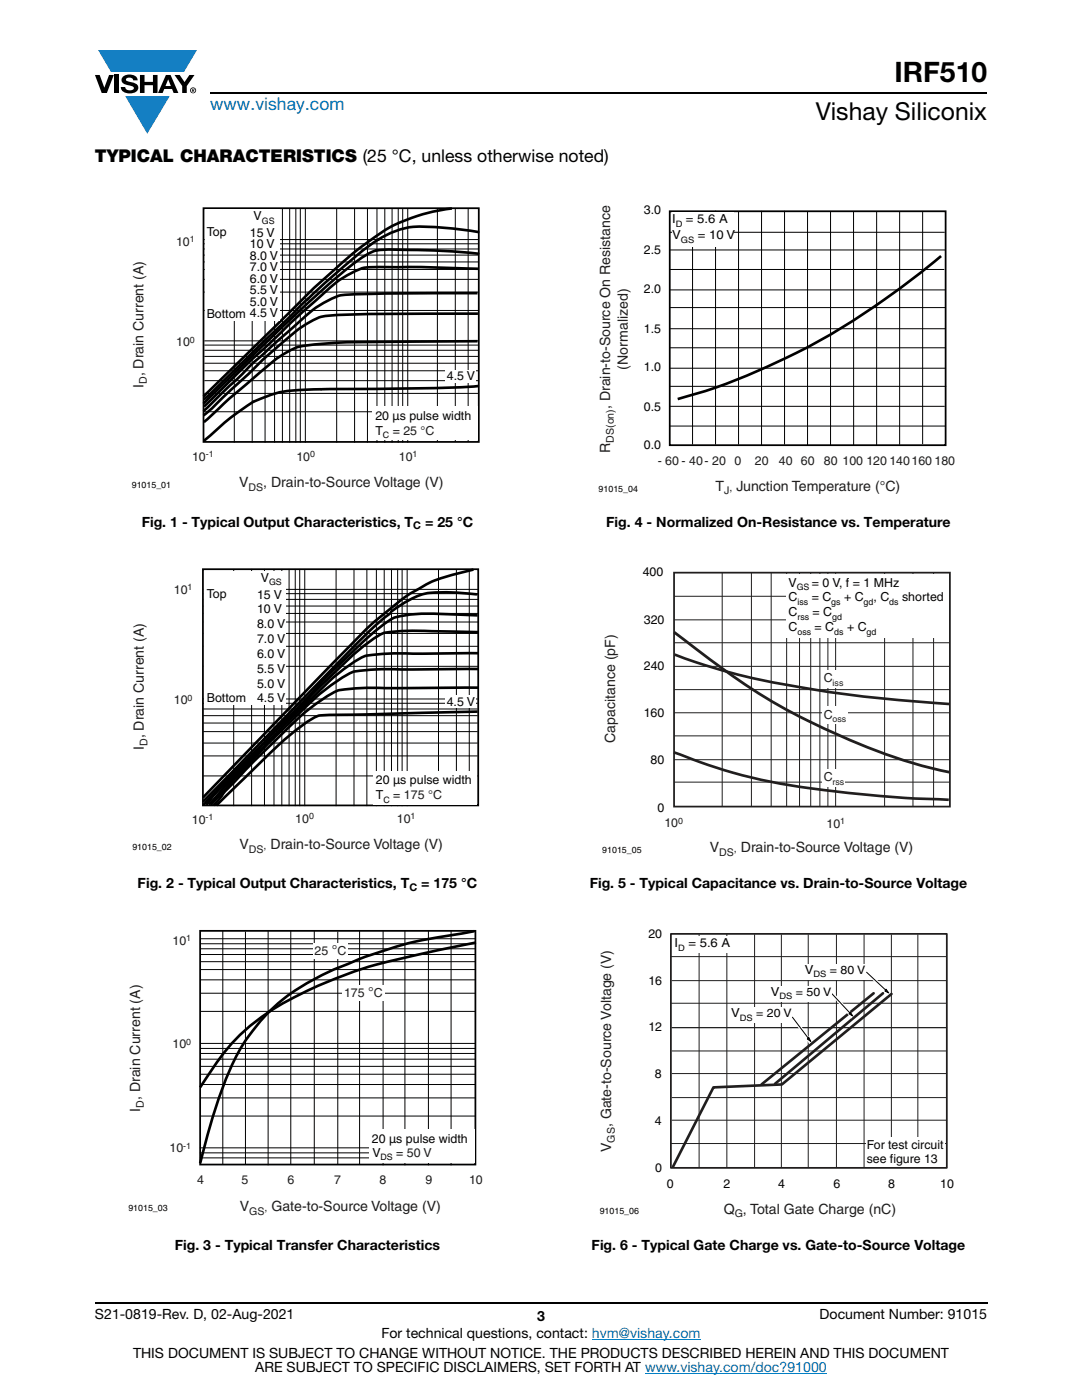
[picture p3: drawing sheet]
<svg xmlns="http://www.w3.org/2000/svg" width="216mm" height="279mm" viewBox="0 0 216 279" stroke-linecap="round" stroke-linejoin="round" font-family="sans-serif">
<g fill="#147fc3">
<path d="M19.6 10h19.7l-2.6 4.3h-1.1h-13.5z"/>
<path d="M25 19.2h8.9l-4.5 7.5z"/>
</g>
<g fill="#000">
<path d="M18.9 15h1l.9 2.5 1-2.5h.9l-1.4 3.6h-1zM22.9 15h.9v3.6h-.9zM24.6 15.3a2.1 2.1 0 0 1 2.8 .3l.1 .4h-.9a.79 .79 0 0 0-.7-.5 .79 .79 0 0 0-.8 .4l.3 .3 1 .2a1.08 1.08 0 0 1 1.2 1 1.08 1.08 0 0 1-1.1 1.2 1.73 1.73 0 0 1-2.4-1.2h.9a.96 .96 0 0 0 .8 .6 .96 .96 0 0 0 .9-.4 1.31 1.31 0 0 0-1.2-.6 1.03 1.03 0 0 1-1.1-.6 1.03 1.03 0 0 1 .2-1.1zM27.9 15h.9v1.3h1.7v-1.3h.9v3.6h-.9v-1.6h-1.7v1.6h-.9zM34.8 15h1.1l.9 1.4 1-1.4h1l-1.5 2.2v1.4h-.9v-1.4z"/>
<path d="M33.6 15.9l.5 1.3h-1.1zM33.1 15l-1.6 3.6h1l.3-.8h1.5l.3 .8h1l-1.6-3.6z"/>
<path d="M38.4 17.8h.2v.2h-.2zM38.3 17.7v.7h.1v-.3l.4 .3-.2-.3 .2-.2-.1-.2z"/>
<path d="M38.1 18a.46 .46 0 0 1 .9 0 .46 .46 0 0 1-.9 0zM37.9 18a.6 .6 0 0 0 1.2 0 .6 .6 0 0 0-1.2 0z"/>
</g>
<path d="M42 18.6h155M18.9 260h178.1" fill="none" stroke="#000" stroke-width=".36"/>
<path d="M118.1 267.3h21.7M128.7 274h36.3" fill="none" stroke="#007ec4" stroke-width=".2"/>
<path d="M40.6 41.6h54.9v46.6h-54.9z" fill="none" stroke="#000" stroke-width=".35"/>
<g fill="none" stroke="#000" stroke-width=".2">
<path d="M40.8 47.8h54.7M40.8 48.7h54.7M40.8 49.7h54.7M40.8 50.9h54.7M40.8 52.3h54.7M40.8 53.8h54.7M40.8 55.8h54.7M40.8 58.3h54.7M46.8 41.5v46.8M50.3 41.5v46.8M52.9 41.5v46.8M54.8 41.5v46.8"/>
<path d="M56.4 41.5v46.8M57.8 41.5v46.8M59 41.5v46.8M59.9 41.5v46.8M60.9 41.5v46.8M67.2 41.5v46.8M70.8 41.5v46.8M73.3 41.5v46.8M75.2 41.5v46.8M76.8 41.5v46.8M78.2 41.5v46.8M79.5 41.5v46.8"/>
<path d="M80.4 41.5v46.8M81.4 41.5v46.8M87.3 41.6v46.5M90.8 41.6v46.5M93.4 41.6v46.5M40.8 62h54.7M40.8 68h54.7M40.8 68.9h54.7M40.8 69.9h54.7M40.8 71.1h54.7M40.8 72.5h54.7M40.8 74h54.7"/>
<path d="M40.8 76h54.7M40.8 78.5h54.7M40.8 82.2h54.7"/>
</g>
<path d="M61.5 59.6l-20.7 20M75 50a45.1 45.1 0 0 1 7.8-.1l6.9 .2 5.7 .5M75.1 50a19.8 19.8 0 0 0-6.5 4.2 651 651 0 0 0-27.9 26.2M75.6 47.7a113.3 113.3 0 0 0-13.4 11.3l-.9 .8M90.2 41.6a34 34 0 0 0-18.3 7.8l-3.3 2.7a204.7 204.7 0 0 0-14.4 13.7l-13.6 13.3M95.3 58.5h-8a292.8 292.8 0 0 0-19.3 .4 21.3 21.3 0 0 0-8.6 5.6l-9 8.1-2.6 2.6-7.2 6.9M95.4 53.6h-2.3a246.4 246.4 0 0 0-20.4-.2 21.3 21.3 0 0 0-8.6 5.6l-5.3 4.7-4.3 4.2a248.5 248.5 0 0 0-13.8 13.2M95.4 46.3a60.6 60.6 0 0 0-13.7-.9 17.1 17.1 0 0 0-6.2 2.4M64 77.7l-2.9 .1a22.4 22.4 0 0 0-15.1 5.6l-5.1 4.4M95.3 68.1h-4.2a422.6 422.6 0 0 0-27 .5 13.4 13.4 0 0 0-6.8 1.7 53.7 53.7 0 0 0-8.2 6.4l-3.4 2.9-5 4.6M95.4 62.6h-6.3a274 274 0 0 0-24.3 .5 16.5 16.5 0 0 0-6.8 3.8 138.6 138.6 0 0 0-10 9.2l-5.9 5.6-1.5 1.2M95.4 77.1a632.2 632.2 0 0 1-30.5 .6h-.8" fill="none" stroke="#000" stroke-width=".53"/>
<g fill="#fff">
<path d="M74.4 81.2h21v6.7h-21z"/>
<path d="M89 73.9h6v2.4h-6z"/>
<path d="M41 41.8h14.8v22.2h-14.8z"/>
</g>
<path d="M40.5 113.6h54.9v47.1h-54.9z" fill="none" stroke="#000" stroke-width=".35"/>
<g fill="none" stroke="#000" stroke-width=".2">
<path d="M40.7 117.6h54.7M40.7 118.5h54.7M40.7 119.6h54.7M46.6 113.5v47.4M50.2 113.5v47.4M52.8 113.5v47.4M54.7 113.5v47.4M56.2 113.5v47.4M57.7 113.5v47.4M58.9 113.5v47.4M59.8 113.5v47.4M60.8 113.5v47.4"/>
<path d="M67.1 113.5v47.4M70.6 113.5v47.4M73.2 113.5v47.4M75.1 113.5v47.4M76.7 113.5v47.4M78.1 113.5v47.4M79.3 113.5v47.4M80.2 113.5v47.4M81.2 113.5v47.4M87.5 113.6v47M91.1 113.6v47M93.6 113.6v47"/>
<path d="M40.5 139.5h54.8M40.7 121h54.7M40.7 122.4h54.7M40.7 124.1h54.7M40.7 126.4h54.7M40.7 129h54.7M40.7 133h54.7M40.5 140.4h54.8M40.5 141.5h54.8M40.5 142.8h54.8M40.5 144.3h54.8M40.5 146h54.8"/>
<path d="M40.5 148.3h54.8M40.5 150.9h54.8M40.5 154.9h54.8"/>
</g>
<path d="M94.5 113.7l-2 .4a32.3 32.3 0 0 0-15.2 7.9 93.9 93.9 0 0 0-10.3 9.7l-26.5 27.5M95.1 118.6l-2.2-.2a28.6 28.6 0 0 0-8.9 .3l-2.7 1.2-3.2 2.2M77.9 122.4l-2.1 1.6a795.2 795.2 0 0 0-26 26.5l-9.2 9.4M95.3 122.8l-6.9-.3a27.3 27.3 0 0 0-10 .9 73.5 73.5 0 0 0-11.2 9.7l-7 7.3-3.5 3.5-3.4 3.7-9.4 9.4-3.3 3.6M95.4 130.4l-13 .1a41.7 41.7 0 0 0-9.7 .5 37.6 37.6 0 0 0-10.1 8 221.7 221.7 0 0 0-11.5 11.6 150.3 150.3 0 0 0-9.4 10M95.4 133.5l-15.4 .1a41.5 41.5 0 0 0-9.7 .5 42.4 42.4 0 0 0-11.1 8.8l-6.7 6.5-5.1 5.3-5.3 5.9M95.5 137.2l-18.5 .1a41.5 41.5 0 0 0-9.7 .6 42.4 42.4 0 0 0-11.2 8.7l-6 5.9-3.5 3.8a13.5 13.5 0 0 0-2.8 3.1l-1.2 1.3M95.5 126.2l-2.2-.1a146.7 146.7 0 0 0-15.6 .1 8.4 8.4 0 0 0-4.6 2.3 173 173 0 0 0-14.7 14.1l-1.8 1.7a53.5 53.5 0 0 0-5.8 6.1l-5.3 5.5a27.8 27.8 0 0 0-4.3 4.7M95.3 142l-29.9 .7a5.7 5.7 0 0 0-4.4 1.6 122.6 122.6 0 0 0-13.3 12l-4.5 4.4" fill="none" stroke="#000" stroke-width=".53"/>
<g fill="#fff">
<path d="M88.9 138.8h6.1v2.5h-6.1z"/>
<path d="M40.7 114h16.3v26.6h-16.3z"/>
<path d="M74.5 153.8h20.6v6.7h-20.6z"/>
</g>
<path d="M39.9 185.8h55v46.6h-55z" fill="none" stroke="#000" stroke-width=".35"/>
<g fill="none" stroke="#000" stroke-width=".2">
<path d="M40 198.2h54.8M40 195.5h54.8M40 193.5h54.8M40 191.9h54.8M40 190.5h54.8M40 189.3h54.8M40 188.3h54.8M40 187.3h54.8M44.5 185.8v46.6M49 185.9v46.5M53.5 185.8v46.8M58 185.6v46.8"/>
<path d="M62.7 185.6v46.8M67.4 185.9v46.5M71.8 185.7v46.7M76.4 185.8v46.8M80.8 185.8v46.8M85.5 185.8v46.8M90 185.8v46.8M40 201.8h54.8M40 219.1h54.8M40 216.4h54.8M40 214.4h54.8M40 212.8h54.8"/>
<path d="M40 211.4h54.8M40 210.2h54.8M40 209.2h54.8M40 208.2h54.8M39.9 231.1h54.7M39.9 230.1h54.7M39.9 229.1h54.7M40 222.7h54.8"/>
</g>
<path d="M94.7 185.8l-1.8 .4a90 90 0 0 0-31.8 10.1 37 37 0 0 0-16.7 20.9 149.2 149.2 0 0 0-4.5 15M95 188.1l-8 1.6a118 118 0 0 0-18.7 5.1 69.8 69.8 0 0 0-17.6 9.3 41.9 41.9 0 0 0-10 11.7l-.8 1.2" fill="none" stroke="#000" stroke-width=".53"/>
<g fill="#fff">
<path d="M73.7 225.4h21v6.7h-21z"/>
<path d="M62.5 188.2h6.8v3.2h-6.8z"/>
<path d="M68.3 196.7h8.5v3h-8.5z"/>
</g>
<g fill="none" stroke="#000" stroke-width=".2">
<path d="M133.7 53.8h54.7M133.7 46.4h54.8M133.7 49.9h55M133.7 57.9h55M138.2 42.2v46.5M142.8 42.1v46.6M147.4 42.2v46.5M152 42.1v46.9M156.5 42.1v46.6M161.1 42.2v46.7M165.7 42.2v46.7M170.3 42.1v46.9"/>
<path d="M174.9 42.2v46.6M179.5 42.3v46.4M184.1 42.3v46.3M133.5 69.4h55.1M133.5 73.5h55.2M133.7 77.1h55.1M133.7 65.6h54.9M133.7 61.4h55M133.5 85h55.2M133.7 81.1h54.8"/>
</g>
<path d="M187.8 51.1a143.8 143.8 0 0 1-45 26.2l-7.6 2.3" fill="none" stroke="#000" stroke-width=".53"/>
<path d="M133.6 42.2h55.1v46.6h-55.1z" fill="none" stroke="#000" stroke-width=".35"/>
<path d="M134.1 42.3h12.4v6.9h-12.4z" fill="#fff"/>
<path d="M134.5 114.3h55v46.7h-55z" fill="none" stroke="#211e1e" stroke-width=".35"/>
<g fill="none" stroke="#211e1e" stroke-width=".2">
<path d="M134.5 119h55M144.1 114.3v46.7M149.9 114.3v46.7M153.9 114.3v46.7M157 114.3v46.7M159.5 114.3v46.7M161.8 114.3v46.7M163.6 114.3v46.7M165.2 114.3v46.7M166.7 114.3v46.7M176.5 114.3v46.7M182.2 114.3v46.7"/>
<path d="M186.3 114.3v46.7M134.5 123.7h55M134.5 128.3h55M134.5 133h55M134.5 137.6h55M134.5 142.2h55M134.5 146.9h55M134.5 151.6h55M134.5 156.1h55"/>
</g>
<path d="M134.5 126.2a220.3 220.3 0 0 0 19.5 13.8 136.4 136.4 0 0 0 32 13.3l3.4 .8" fill="none" stroke="#211e1e" stroke-width=".55"/>
<path d="M134.6 130.6a125.9 125.9 0 0 0 27.5 7 281.2 281.2 0 0 0 27.4 2.9M134.5 150.1l.6 .3a107.2 107.2 0 0 0 31.1 7.5 241.2 241.2 0 0 0 23.1 1.7" fill="none" stroke="#211e1e" stroke-width=".53"/>
<g fill="#fff">
<path d="M157 114.5h32.4v12.7h-32.4z"/>
<path d="M164.1 133.7h4.6v3.5h-4.6z"/>
<path d="M164.1 153.5h4.6v3.5h-4.6z"/>
<path d="M164.1 141h5.1v3.5h-5.1z"/>
</g>
<g fill="none" stroke="#211e1e" stroke-width=".2">
<path d="M133.9 190.9h54.8M134.1 195.7h54.8M139.5 186.5v46.4M145 186.5v46.4M150.6 186.5v46.4M155.9 186.5v46.4M161.3 186.5v46.4M166.9 186.5v46.4M172.4 186.5v46.4M177.9 186.5v46.4M183.1 186.5v46.4M133.9 200.2h54.8"/>
<path d="M134.1 205.1h54.8M134.1 209.7h54.8M134.1 219h54.8M134.1 214.3h54.8M133.9 228.2h54.8M134.1 223.6h54.8"/>
</g>
<path d="M133.9 186.4h55v46.7h-55z" fill="none" stroke="#211e1e" stroke-width=".35"/>
<path d="M174.3 198.2l-22.4 18.2M176.2 198.2l-21.5 18.1M177.9 198.4l-21.9 18-13.6 .6-8.1 15.8" fill="none" stroke="#211e1e" stroke-width=".53"/>
<g fill="#fff">
<path d="M134.2 186.7h12v3.4h-12z"/>
<path d="M145.4 201h12.7v3.2h-12.7z"/>
</g>
<path d="M157.7 202.7l.5-.3 3.7 5.3-.4 .6z" fill="#fff"/>
<path d="M161.4 207l.4 .9-.7-.5z" fill="#000"/>
<path d="M158.1 203l3.2 4.2M161.4 207l.4 .9-.7-.5z" fill="none" stroke="#000" stroke-width=".2"/>
<path d="M172.9 227h15.7v5.8h-15.7z" fill="#fff"/>
<path d="M165.5 198.1l.5-.3 4.3 4.8-.4 .7z" fill="#fff"/>
<path d="M169.6 202l.6 .8-.8-.5z" fill="#000"/>
<path d="M166 198.3l3.6 3.8M169.6 202l.6 .8-.8-.5z" fill="none" stroke="#000" stroke-width=".2"/>
<path d="M172.4 193.8l.5-.3 4.6 4.5-.4 .7z" fill="#fff"/>
<path d="M176.8 197.4l.5 .8-.7-.4z" fill="#000"/>
<path d="M172.9 194l3.8 3.6M176.8 197.4l.5 .8-.7-.4z" fill="none" stroke="#000" stroke-width=".2"/>
<g fill="#fff">
<path d="M153.3 196.7h12.7v3.2h-12.7z"/>
<path d="M160.1 192.3h12.7v3.2h-12.7z"/>
</g>
<text font-size="5.6" x="178.5" y="16.4">IRF510</text>
<text font-size="4.9" x="162.8" y="24">Vishay Siliconix</text>
<text font-size="3.5" fill="#007ec4" x="42" y="21.9">www.vishay.com</text>
<text font-size="3.5" x="18.9" y="32.3">TYPICAL CHARACTERISTICS (25 °C, unless otherwise noted)</text>
<g font-size="2.8" fill="#211e1e">
<text x="28.6" y="77.4" transform="rotate(-90 28.6 77.4)">I , Drain Current (A)</text>
<text x="125.3" y="73.8" transform="rotate(-90 125.3 73.8)">(Normalized)</text>
<text x="121.8" y="81.7" transform="rotate(-90 121.8 81.7)">, Drain-to-Source On Resistance</text>
<text x="121.8" y="90.4" transform="rotate(-90 121.8 90.4)">R</text>
<text x="47.7" y="97.2">V</text>
<text x="52.5" y="97.2">, Drain-to-Source Voltage (V)</text>
<text x="142.8" y="98">T</text>
<text x="146.9" y="98">Junction Temperature (°C)</text>
<text x="28.7" y="149.7" transform="rotate(-90 28.7 149.7)">I , Drain Current (A)</text>
<text x="122.7" y="148.3" transform="rotate(-90 122.7 148.3)">Capacitance (pF)</text>
<text x="47.8" y="169.5">V</text>
<text x="54" y="169.5">Drain-to-Source Voltage (V)</text>
<text x="141.6" y="170">V</text>
<text x="147.8" y="170">Drain-to-Source Voltage (V)</text>
<text x="66.2" y="190.6">°</text>
<text x="73.5" y="198.9">°</text>
<text x="28" y="221.9" transform="rotate(-90 28 221.9)">I , Drain Current (A)</text>
<text x="122" y="225" transform="rotate(-90 122 225)">, Gate-to-Source Voltage (V)</text>
<text x="122" y="229.9" transform="rotate(-90 122 229.9)">V</text>
<text x="47.8" y="241.7">V</text>
<text x="54.2" y="241.7">Gate-to-Source Voltage (V)</text>
<text x="144.4" y="242.2">Q , Total Gate Charge (nC)</text>
</g>
<g font-size="2.8">
<text x="28.3" y="105.1">Fig. 1 - Typical Output Characteristics, T</text>
<text x="84.8" y="105.1">= 25 °C</text>
<text x="121" y="105.1">Fig. 4 - Normalized On-Resistance vs. Temperature</text>
<text x="27.5" y="177.3">Fig. 2 - Typical Output Characteristics, T</text>
<text x="84" y="177.3">= 175 °C</text>
<text x="117.7" y="177.3">Fig. 5 - Typical Capacitance vs. Drain-to-Source Voltage</text>
<text x="34.9" y="249.5">Fig. 3 - Typical Transfer Characteristics</text>
<text x="118" y="249.5">Fig. 6 - Typical Gate Charge vs. Gate-to-Source Voltage</text>
<text x="18.9" y="263.3">S21-0819-Rev. D, 02-Aug-2021</text>
<text x="107.2" y="263.6">3</text>
<text x="163.6" y="263.3">Document Number: 91015</text>
<text x="76.1" y="267.1">For technical questions, contact: hvm@vishay.com</text>
<text x="26.5" y="271">THIS DOCUMENT IS SUBJECT TO CHANGE WITHOUT NOTICE. THE PRODUCTS DESCRIBED HEREIN AND THIS DOCUMENT</text>
<text x="50.9" y="273.8">ARE SUBJECT TO SPECIFIC DISCLAIMERS, SET FORTH AT www.vishay.com/doc?91000</text>
</g>
<g font-size="2.5" fill="#050504">
<text x="41.2" y="47.1">Top</text>
<text x="49.9" y="47.3">15 V</text>
<text x="50.6" y="43.9">V</text>
<text x="128.5" y="42.7">3.0</text>
<text x="134.1" y="44.6">I</text>
<text x="134.1" y="47.8">V</text>
<text x="136.9" y="44.6">= 5.6 A</text>
<text x="139.2" y="47.8">= 10 V</text>
<text x="49.9" y="49.6">10 V</text>
<text x="49.9" y="51.8">8.0 V</text>
<text x="128.5" y="50.7">2.5</text>
<text x="49.9" y="54.1">7.0 V</text>
<text x="49.9" y="56.4">6.0 V</text>
<text x="49.9" y="58.7">5.5 V</text>
<text x="128.5" y="58.4">2.0</text>
<text x="41.2" y="63.4">Bottom 4.5 V</text>
<text x="49.9" y="61">5.0 V</text>
<text x="128.5" y="66.4">1.5</text>
<text x="89.2" y="75.9">4.5 V</text>
<text x="128.5" y="74">1.0</text>
<text x="74.9" y="83.8">20 µs pulse width</text>
<text x="128.5" y="82.1">0.5</text>
<text x="74.9" y="86.8">T</text>
<text x="78.4" y="86.8">=</text>
<text x="128.5" y="89.6">0.0</text>
<text x="41.3" y="119.3">Top</text>
<text x="51.3" y="119.5">15 V</text>
<text x="52" y="116.1">V</text>
<text x="128.2" y="115">400</text>
<text x="157.3" y="117.1">V</text>
<text x="162" y="117.1">= 0 V, f = 1 MHz</text>
<text x="51.3" y="122.4">10 V</text>
<text x="51.3" y="125.4">8.0 V</text>
<text x="128.5" y="124.5">320</text>
<text x="157.3" y="120">C</text>
<text x="157.3" y="123">C</text>
<text x="157.3" y="126">C</text>
<text x="162" y="120">= C</text>
<text x="162.2" y="123">= C</text>
<text x="162.5" y="126">= C</text>
<text x="168.4" y="120">+ C</text>
<text x="169" y="126">+ C</text>
<text x="174.3" y="120">, C</text>
<text x="180" y="120">shorted</text>
<text x="51.3" y="128.3">7.0 V</text>
<text x="51.3" y="131.3">6.0 V</text>
<text x="51.3" y="134.3">5.5 V</text>
<text x="51.3" y="137.2">5.0 V</text>
<text x="128.5" y="133.7">240</text>
<text x="41.3" y="140.1">Bottom</text>
<text x="51.3" y="140.2">4.5 V</text>
<text x="89.1" y="140.9">4.5 V</text>
<text x="128.4" y="143">160</text>
<text x="129.8" y="152.5">80</text>
<text x="75" y="156.5">20 µs pulse width</text>
<text x="75" y="159.5">T</text>
<text x="78.5" y="159.5">=</text>
<text x="131.2" y="162.1">0</text>
<text x="129.4" y="187.2">20</text>
<text x="134.6" y="189">I</text>
<text x="137.4" y="189">= 5.6 A</text>
<text x="129.4" y="196.5">16</text>
<text x="160.6" y="194.3">V</text>
<text x="145.9" y="203">V</text>
<text x="153.8" y="198.7">V</text>
<text x="129.4" y="205.8">12</text>
<text x="130.6" y="215.2">8</text>
<text x="130.6" y="224.4">4</text>
<text x="74.2" y="228">20 µs pulse width</text>
<text x="74.3" y="230.8">V</text>
<text x="79.1" y="230.8">=</text>
<text x="130.7" y="234">0</text>
<text x="172.9" y="229.2">For test circuit</text>
<text x="172.9" y="232.2">see figure 13</text>
<text x="133.1" y="237">0</text>
<text x="144.3" y="237">2</text>
<text x="155.3" y="237">4</text>
<text x="166.3" y="237">6</text>
<text x="177.3" y="237">8</text>
<text x="187.6" y="237">10</text>
</g>
<g font-size="2.5" fill="#211e1e">
<text x="35.1" y="49">10</text>
<text x="35.1" y="69.1">10</text>
<text x="80.5" y="86.8">25 °C</text>
<text x="38.3" y="92">10</text>
<text x="59.1" y="92">10</text>
<text x="79.6" y="92">10</text>
<text x="131.2" y="92.9">- 60 - 40- 20</text>
<text x="146.6" y="92.9">0</text>
<text x="150.7" y="92.9">20</text>
<text x="155.4" y="92.9">40 60</text>
<text x="164.4" y="92.9">80 100 120 140160</text>
<text x="186.5" y="92.7">180</text>
<text x="34.7" y="118.5">10</text>
<text x="164.4" y="136.2">C</text>
<text x="34.7" y="140.6">10</text>
<text x="164.4" y="143.4">C</text>
<text x="164.4" y="155.9">C</text>
<text x="80.6" y="159.5">175 °C</text>
<text x="38.3" y="164.4">10</text>
<text x="58.9" y="164.2">10</text>
<text x="79.2" y="164.2">10</text>
<text x="132.6" y="165.1">10</text>
<text x="164.9" y="165.3">10</text>
<text x="34.4" y="188.5">10</text>
<text x="62.8" y="190.6">25</text>
<text x="67.3" y="190.6">C</text>
<text x="68.6" y="198.9">175</text>
<text x="74.6" y="198.9">C</text>
<text x="34.4" y="209.2">10</text>
<text x="33.8" y="230">10</text>
<text x="81.2" y="230.8">50 V</text>
<text x="39.4" y="236.2">4</text>
<text x="48.2" y="236.2">5</text>
<text x="57.4" y="236.2">6</text>
<text x="66.7" y="236.2">7</text>
<text x="75.7" y="236.2">8</text>
<text x="84.9" y="236.2">9</text>
<text x="93.6" y="236.2">10</text>
</g>
<g font-size="2.3" fill="#050504">
<text x="165.6" y="194.3">= 80 V</text>
<text x="150.9" y="203">= 20 V</text>
<text x="158.8" y="198.7">= 50 V</text>
</g>
<g font-size="2.1" fill="#211e1e">
<text x="29.3" y="76.7" transform="rotate(-90 29.3 76.7)">D</text>
<text x="122.5" y="88.4" transform="rotate(-90 122.5 88.4)">DS(on)</text>
<text x="49.6" y="98">DS</text>
<text x="144.5" y="98.7">J</text>
<text x="145.6" y="98">,</text>
<text x="29.4" y="148.9" transform="rotate(-90 29.4 148.9)">D</text>
<text x="49.7" y="170.2">DS</text>
<text x="52.6" y="169.5">,</text>
<text x="143.5" y="170.7">DS</text>
<text x="146.4" y="170">,</text>
<text x="28.7" y="221.1" transform="rotate(-90 28.7 221.1)">D</text>
<text x="122.7" y="228" transform="rotate(-90 122.7 228)">GS</text>
<text x="49.7" y="242.4">GS</text>
<text x="52.8" y="241.7">,</text>
<text x="146.6" y="242.9">G</text>
</g>
<g font-size="2.1">
<text x="82.5" y="105.6">C</text>
<text x="81.7" y="177.8">C</text>
</g>
<g font-size="1.8" fill="#050504">
<text x="52.3" y="44.6">GS</text>
<text x="134.8" y="45.3">D</text>
<text x="135.9" y="48.5">GS</text>
<text x="76.4" y="87.5">C</text>
<text x="53.7" y="116.8">GS</text>
<text x="159" y="117.8">GS</text>
<text x="159.1" y="120.7">iss</text>
<text x="159.1" y="123.7">rss</text>
<text x="165.9" y="120.7">gs</text>
<text x="166.1" y="123.7">gd</text>
<text x="172.3" y="120.7">gd</text>
<text x="177.5" y="120.7">ds</text>
<text x="159.1" y="126.7">oss</text>
<text x="166.5" y="126.7">ds</text>
<text x="172.9" y="126.7">gd</text>
<text x="76.5" y="160.2">C</text>
<text x="135.3" y="189.7">D</text>
<text x="162.3" y="195">DS</text>
<text x="147.6" y="203.7">DS</text>
<text x="155.5" y="199.4">DS</text>
<text x="75.9" y="231.5">DS</text>
</g>
<g font-size="1.8" fill="#211e1e">
<text x="37.9" y="48.3">1</text>
<text x="37.9" y="68.4">0</text>
<text x="41.1" y="91.3">-1</text>
<text x="61.9" y="91.3">0</text>
<text x="82.3" y="91.3">1</text>
<text x="37.4" y="117.8">1</text>
<text x="166.1" y="136.9">iss</text>
<text x="37.4" y="139.9">0</text>
<text x="166.1" y="144.1">oss</text>
<text x="166.1" y="156.6">rss</text>
<text x="41" y="163.7">-1</text>
<text x="61.7" y="163.5">0</text>
<text x="81.9" y="163.5">1</text>
<text x="135.3" y="164.4">0</text>
<text x="167.7" y="164.5">1</text>
<text x="37.2" y="187.8">1</text>
<text x="37.2" y="208.5">0</text>
<text x="36.6" y="229.3">-1</text>
</g>
<g font-size="1.8">
<text x="26.3" y="97.4">91015_01</text>
<text x="119.4" y="98.2">91015_04</text>
<text x="26.4" y="169.7">91015_02</text>
<text x="120.2" y="170.2">91015_05</text>
<text x="25.6" y="241.7">91015_03</text>
<text x="119.7" y="242.3">91015_06</text>
</g>
</svg>
